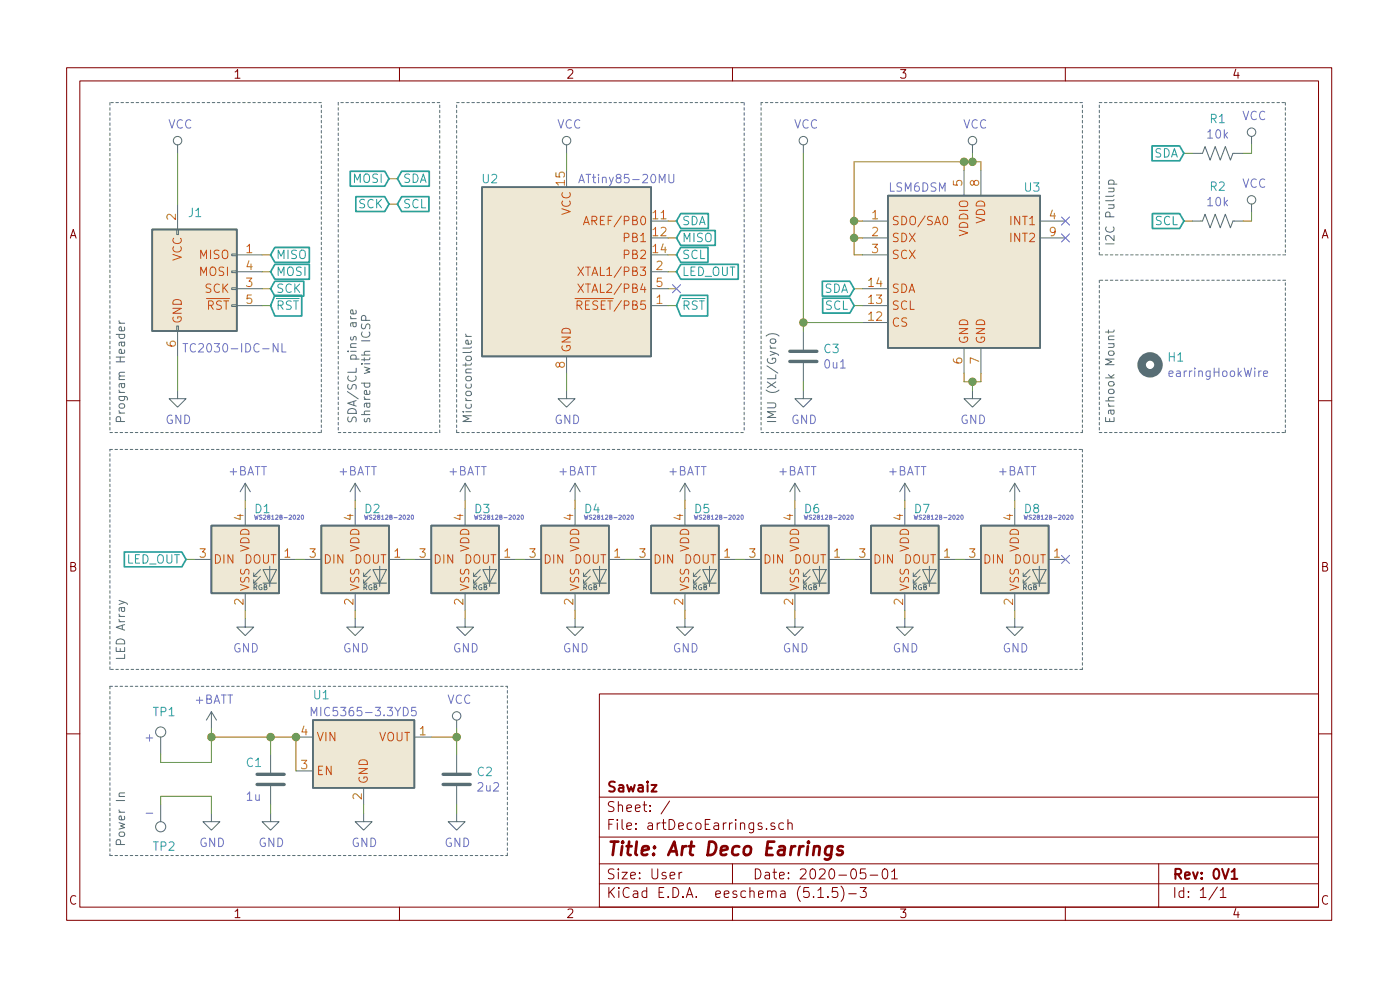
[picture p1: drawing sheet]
<svg xmlns="http://www.w3.org/2000/svg" width="210mm" height="148mm" viewBox="0 0 210 148" stroke-linecap="round" stroke-linejoin="round" font-family="sans-serif">
<g fill="none" stroke="#840000" stroke-width=".15">
<path d="M10 10.2h190v128h-190zM12 12.1h186v124.1h-186zM60 10.2v1.9M110 10.2v1.9M160 10.2v1.9M10 60.2h2M198 60.2h2M10 110.2h2M90 104.2h108v32h-108zM90 119.7h108M198 110.2h2M60 136.2v2"/>
<path d="M90 132.7h108M90 129.7h108M90 125.7h108M100.6 120.3l-1.3 1.9M102 130.9v1M102.4 130.9l-.3 .1-.1 .2M110 129.7v3M110 136.2v2M115.1 124.4h.1l-.1 .1v-.1v.1M116.3 123.6l-.3-.1-.2 .1v.2a.48 .48 0 0 0 .5 .3l.1 .1-.1 .2-.1 .1-.4-.1M117.7 123.6a.5 .5 0 0 0-.7 .1v.5a.47 .47 0 0 0 .6 .3l.1-.1M118.3 123.7a.38 .38 0 0 1 .7 0v.8"/>
<path d="M118.3 123v1.5M122.8 133.7l.5-.5v1.5M122.8 134.7h.9M124.3 134.6l.1 .1h-.1v-.1v.1M125.8 133.2h-.8v.7l.2-.1 .5 .1 .1 .2v.5l-.2 .1h-.4l-.2-.1M126.3 133a1.71 1.71 0 0 1 0 2.3M127.5 134.2h1.1M129.2 133.2h.9l-.5 .6 .4 .1a.61 .61 0 0 1 0 .7l-.2 .1h-.4l-.2-.1M130 130.4h-.7l-.1 .7a.65 .65 0 0 1 .7 0 .61 .61 0 0 1 .1 .7l-.1 .1a.61 .61 0 0 1-.7-.1M130.7 131.4h1.1M132.6 130.6a.37 .37 0 0 1 .4-.2 .37 .37 0 0 1 .3 .3v.3a.72 .72 0 0 1-.3 .9l-.4-.1-.1-.4zM133.9 130.9l.4-.5v1.5"/>
<path d="M133.9 131.9h.9M160 136.2v2M174 129.7v6.5M182.8 133.2l-1.2 1.9M183.3 133.7l.4-.5v1.5M183.3 134.7h.8"/>
</g>
<path d="M185 130.9l.4-.5v1.5M185 131.9h.8" fill="none" stroke="#840000" stroke-width=".3"/>
<path d="M125 127l-.2 1.7a.6 .6 0 0 1-.9 .2M125 127.1a.68 .68 0 0 0-1 .3l-.1 .6 .1 .2 .2 .2 .6-.1M126.6 127.1a.52 .52 0 0 0-.8 .3l.2 .3 .5 .1 .1 .3-.4 .3-.5-.1" fill="none" stroke="#840000" stroke-width=".41"/>
<path d="M118.6 54.3h4.1M118.6 52.7h4.1M38.6 117.8h4.1M38.6 116.2h4.1M66.5 117.8h4.1M66.5 116.2h4.1" fill="none" stroke="#586e75" stroke-width=".51"/>
<g fill="none" stroke="#586e75" stroke-width=".15">
<path d="M26.5 34.5h.3v.7h-.3zM26.7 21.8v1.2M26.7 30.6v3.9M34.8 38.1h.8v.3h-.8zM35.6 38.3h3.8M85.1 21.8v1.2M120.6 21.8v1.2M129.5 38.3h3.8M129.5 33.2h3.8M129.5 35.7h3.8M144.8 25.6v3.8M146 21.8v1.2"/>
<path d="M147.3 25.6v3.8M156.2 33.2h3.8M156.2 35.7h3.8M166.5 28.3h.8M166.5 27.6h1.2M166.5 27.6v-.3l.2-.3h.4l.2 .2v.4M167.2 28.3h.1a.31 .31 0 0 1-.2 .5h-.6M179.1 23h1.5l.4-1 .7 2 .8-2 .8 2 .7-2 .8 2 .4-1h1.5M179.1 33.2h1.5l.4-1 .7 2 .8-2 .8 2 .7-2 .8 2 .4-1h1.5M188 20.5v1.3M188 30.6v1.3M17.9 48.1v.3l.2 .1"/>
<path d="M17.9 48.5h.8M18.7 49.1v.4l-.2 .2-.6-.1v-.5h.3l.1 .6M26.5 48.9h.3v.8h-.3zM26.7 58.6v1.3h1.2l-1.2 1.2-1.3-1.2h1.3M26.7 49.7v3.8M34.8 45.8h.8v.2h-.8zM34.8 43.2h.8v.3h-.8zM34.8 40.7h.8v.2h-.8zM35.6 43.3h3.8M35.6 40.8h3.8M35.6 45.9h3.8M52.7 47.5v.2l.2 .1"/>
<path d="M52.7 47.8h.8M53 48.4v.5a.25 .25 0 0 0 .3 .2 .25 .25 0 0 0 .2-.2l-.1-.5M53.4 46.6l.1 .3-.2 .2h-.6v-.5l.3-.1 .1 .6M53.5 48.4l-.8 .1v.5M54.4 48.6a.52 .52 0 0 0 0 .7h.4l.2-.5 .3-.2 .2 .3v.5M54.9 48.1v-.6l-.2-.1h-.3l-.1 .2v.5h1.2M70 50.1v.3l.2 .1M70 50.5h.8M70.7 51.1l.1 .4-.2 .1h-.6v-.5h.3l.1 .5M85.1 58.6v1.3h1.3l-1.3 1.2-1.3-1.2h1.3M85.1 53.5v2.5M97.8 43.3h2.5"/>
<path d="M97.8 40.8h2.5M97.8 45.9h2.5M115.1 50.5a1.47 1.47 0 0 1 1.9 0M115.7 51l.2-.1h.5l.1 .2v.3l-.2 .1h-.4l-.2-.2zM120.6 58.6v1.3h1.3l-1.3 1.2-1.2-1.2h1.2M120.6 49.7v2.8M120.6 54.5v2.8M129.5 43.3h3.8M129.5 45.9h3.8M129.5 48.4h3.8M144.8 52.2v3.8M146 58.6v1.3h1.3l-1.3 1.2-1.2-1.2h1.2"/>
<path d="M147.3 52.2v3.8M166.5 51h.8M166.5 49.5v.5M167.3 50.5h-.7a.31 .31 0 0 0-.1 .4l.1 .1M167.3 49.5v.3h-.2h-1.1M36.8 72.6v2.5M36.8 76.4v2.5M36.8 72.6l-.7 1.2M36.8 72.6l.8 1.2M53.3 72.6v2.5M53.3 76.4v2.5M53.3 72.6l-.7 1.2"/>
<path d="M53.3 72.6l.8 1.2M69.8 72.6v2.5M69.8 76.4v2.5M69.8 72.6l-.7 1.2M69.8 72.6l.8 1.2M86.4 72.6l-.8 1.2M86.4 72.6v2.5M86.4 76.4v2.5M86.4 72.6l.7 1.2M102.9 72.6v2.5M102.9 76.4v2.5M102.9 72.6l-.8 1.2"/>
<path d="M102.9 72.6l.7 1.2M119.4 72.6v2.5M119.4 76.4v2.5M119.4 72.6l-.8 1.2M119.4 72.6l.7 1.2M135.9 72.6l-.8 1.2M135.9 72.6v2.5M135.9 76.4v2.5M135.9 72.6l.8 1.2M152.4 72.6l-.8 1.2M152.4 72.6v2.5M152.4 76.4v2.5"/>
<path d="M152.4 72.6l.8 1.2M17.9 90.1l1.1 .4 .2 .2M18.7 90.4l-.8 .3M29.2 84h2.5M36.8 92.9v1.2h1.3l-1.3 1.3-1.2-1.3h1.2M36.8 89.1v2.5M38.1 86.5h.5M39.1 86.5l-1 1v-.5M39.1 85.5l-1 1v-.5M39.5 85.5h2l-1 2zM39.5 87.5h2M40.5 85v3"/>
<path d="M41.9 84h2.5M45.7 84h2.6M53.3 92.9v1.2h1.3l-1.3 1.3-1.2-1.3h1.2M53.3 89.1v2.5M54.6 86.5h.5M55.6 86.5l-1 1v-.5M55.6 85.5l-1 1v-.5M56 85.5h2l-1 2zM56 87.5h2M57 85v3M58.4 84h2.6M62.2 84h2.6"/>
<path d="M69.8 92.9v1.2h1.3l-1.3 1.3-1.2-1.3h1.2M69.8 89.1v2.5M71.1 86.5h.5M72.1 86.5l-1 1v-.5M72.1 85.5l-1 1v-.5M72.5 85.5h2l-1 2zM72.5 87.5h2M73.5 85v3M74.9 84h2.6M78.7 84h2.6M86.4 92.9v1.2h1.2l-1.2 1.3-1.3-1.3h1.3M86.4 89.1v2.5"/>
<path d="M87.6 86.5h.5M88.6 86.5l-1 1v-.5M88.6 85.5l-1 1v-.5M89 85.5h2.1l-1.1 2zM89 87.5h2.1M90 85v3M91.4 84h2.6M95.2 84h2.6M102.9 92.9v1.2h1.2l-1.2 1.3-1.3-1.3h1.3M102.9 89.1v2.5M104.1 86.5h.5M105.2 86.5l-1.1 1v-.5"/>
<path d="M105.2 85.5l-1.1 1v-.5M105.5 85.5h2.1l-1 2zM105.5 87.5h2.1M106.6 85v3M107.9 84h2.6M111.8 84h2.5M119.4 92.9v1.2h1.2l-1.2 1.3-1.3-1.3h1.3M119.4 89.1v2.5M120.6 86.5h.6M121.7 86.5l-1.1 1v-.5M121.7 85.5l-1.1 1v-.5M122 85.5h2.1l-1 2z"/>
<path d="M122 87.5h2.1M123.1 85v3M124.5 84h2.5M128.3 84h2.5M135.9 92.9v1.2h1.3l-1.3 1.3-1.3-1.3h1.3M135.9 89.1v2.5M137.2 86.5h.5M138.2 86.5l-1 1v-.5M138.2 85.5l-1 1v-.5M138.6 85.5h2l-1 2zM138.6 87.5h2M139.6 85v3"/>
<path d="M141 84h2.5M144.8 84h2.5M152.4 92.9v1.2h1.3l-1.3 1.3-1.3-1.3h1.3M152.4 89.1v2.5M153.7 86.5h.5M154.7 86.5l-1 1v-.5M154.7 85.5l-1 1v-.5M155.1 85.5h2l-1 2zM155.1 87.5h2M156.1 85v3M157.5 84h2.5M17.9 119.6h.8"/>
<path d="M18.7 119h-.6a.31 .31 0 0 0-.2 .5l.1 .1M24.1 110.7v2.5M31.7 106.8l-.7 1.3M31.7 106.8v2.6M31.7 106.8l.8 1.3M40.6 113.2v2.8M40.6 118v2.8M44.4 110.7h2.6M44.4 115.7h2.6M54.6 118.3v2.5M62.2 110.7h2.6M68.6 108.1v1.3"/>
<path d="M68.6 113.2v2.8M68.6 118v2.8M24.1 120.8v2.6M31.7 122.1v1.3h1.3l-1.3 1.2-1.2-1.2h1.2M40.6 122.1v1.3h1.3l-1.3 1.2-1.2-1.2h1.2M54.6 122.1v1.3h1.3l-1.3 1.2-1.3-1.2h1.3M68.6 122.1v1.3h1.2l-1.2 1.2-1.3-1.2h1.3"/>
<circle cx="188" cy="19.8" r=".63"/>
<circle cx="26.7" cy="21.1" r=".63"/>
<circle cx="85.1" cy="21.1" r=".63"/>
<circle cx="120.6" cy="21.1" r=".63"/>
<circle cx="146" cy="21.1" r=".63"/>
<circle cx="188" cy="30" r=".63"/>
<circle cx="24.1" cy="109.9" r=".76"/>
<circle cx="68.6" cy="107.5" r=".63"/>
<circle cx="24.1" cy="124.1" r=".76"/>
</g>
<g fill="#eee8d5" stroke="#eee8d5" stroke-width=".15">
<path d="M97.8 78.9h10.1v10.2h-10.1z"/>
<path d="M31.7 78.9h10.2v10.2h-10.2z"/>
<path d="M22.9 34.5h12.7v15.2h-12.7z"/>
<path d="M72.4 28.1h25.4v25.4h-25.4z"/>
<path d="M133.3 29.4h22.9v22.8h-22.9z"/>
<path d="M47 108.1h15.2v10.2h-15.2z"/>
<path d="M48.3 78.9h10.1v10.2h-10.1z"/>
<path d="M64.8 78.9h10.1v10.2h-10.1z"/>
<path d="M81.3 78.9h10.1v10.2h-10.1z"/>
<path d="M147.3 78.9h10.2v10.2h-10.2z"/>
<path d="M114.3 78.9h10.2v10.2h-10.2z"/>
<path d="M130.8 78.9h10.2v10.2h-10.2z"/>
</g>
<path d="M22.9 34.5h12.7v15.2h-12.7zM72.4 28.1h25.4v25.4h-25.4zM133.3 29.4h22.9v22.8h-22.9zM31.7 78.9h10.2v10.2h-10.2zM48.3 78.9h10.1v10.2h-10.1zM64.8 78.9h10.1v10.2h-10.1zM81.3 78.9h10.1v10.2h-10.1zM97.8 78.9h10.1v10.2h-10.1zM114.3 78.9h10.2v10.2h-10.2zM130.8 78.9h10.2v10.2h-10.2zM147.3 78.9h10.2v10.2h-10.2zM47 108.1h15.2v10.2h-15.2z" fill="none" stroke="#586e75" stroke-width=".25"/>
<g fill="none" stroke="#6c71c4" stroke-width=".15">
<path d="M86.9 27.4l.5-1.2 .4 1.2M87 27.1h.7M100.5 26.2v1l.2 .2h.4l.1-.2v-1M159.4 35.1l1.2 1.2M159.4 32.6l1.2 1.2M160.6 35.1l-1.2 1.2M160.6 32.6l-1.2 1.2M27.5 51.6h.7M27.8 51.6v1.2M42.3 51.6v1.2h.7M101 42.7l1.2 1.3M102.2 42.7l-1.2 1.3"/>
<path d="M189.8 56.1l.6-.1-.1-.3h-.3l-.2 .2v.6h.5M38.2 77.3l.2 .7 .1-.5 .1 .5 .2-.7M45.3 77.4l.1-.1a.31 .31 0 0 1 .2 .4 .31 .31 0 0 1-.3 .2l-.1-.2zM54.7 77.3l.2 .7 .1-.5 .1 .5 .2-.7M61.8 77.4l.1-.1a.31 .31 0 0 1 .2 .4 .31 .31 0 0 1-.3 .2zM71.2 77.3l.2 .7 .1-.5 .1 .5 .2-.7M78.3 77.4l.1-.1a.31 .31 0 0 1 .2 .4 .31 .31 0 0 1-.3 .2zM87.8 77.3l.1 .7 .1-.5 .1 .5 .2-.7M94.8 77.4l.1-.1a.31 .31 0 0 1 .2 .4 .31 .31 0 0 1-.3 .2zM104.3 77.3l.1 .7 .1-.5 .1 .5 .2-.7M111.3 77.4l.1-.1a.31 .31 0 0 1 .2 .4 .31 .31 0 0 1-.2 .2zM120.8 77.3l.1 .7 .1-.5 .2 .5 .1-.7"/>
<path d="M127.8 77.4l.1-.1a.31 .31 0 0 1 .3 .4 .31 .31 0 0 1-.3 .2zM137.3 77.3l.1 .7 .1-.5 .2 .5 .1-.7M144.3 77.4l.1-.1a.31 .31 0 0 1 .3 .4 .31 .31 0 0 1-.3 .2zM153.8 77.3l.1 .7 .2-.5 .1 .5 .1-.7M160.9 77.4l.1-.1a.31 .31 0 0 1 .2 .4 .31 .31 0 0 1-.3 .2l-.1-.2zM159.4 83.4l1.2 1.2M160.6 83.4l-1.2 1.2M46.7 107.5v-1.3l.5 .9 .4-.9v1.3M62.5 106.2h-.7v.6l.2-.1h.4l.1 .2v.4l-.2 .2h-.3l-.2-.2"/>
</g>
<circle cx="172.7" cy="54.8" r="1.27" fill="none" stroke="#586e75" stroke-width="1.3"/>
<path d="M87.6 33.7l.5-1.2 .4 1.2M87.8 33.4h.6M141.7 32.6l.2-.1a.7 .7 0 0 1 .2 1.2h-.2l-.2-.2-.1-.5zM86.4 44.8h1.2M86.7 45.8h.6l.1-.2-.1-.3-.2-.1h-.4v1.2M86.8 40.1l.8 1.3M86.8 42.6l.8 1.3M87 45.8l.4 .6M87.6 40.1l-.8 1.3M87.6 42.6l-.8 1.3" fill="none" stroke="#cb4b16" stroke-width=".15"/>
<g fill="none" stroke="#586e75" stroke-width=".15" stroke-dasharray=".4 .4">
<path d="M16.5 15.4v49.5M48.3 15.4h-31.8M50.8 15.4v49.5M66 15.4h-15.2M68.6 15.4h43.2M111.8 15.4v49.5M114.3 15.4v49.5M162.6 15.4h-48.3M165.1 15.4h27.9M193 15.4v22.9M165.1 38.3v-22.9M193 38.3h-27.9"/>
<path d="M165.1 42.1v22.8M193 42.1h-27.9M16.5 64.9h31.8M16.5 67.5h146.1M48.3 64.9v-49.5M50.8 64.9h15.2M66 64.9v-49.5M68.6 64.9v-49.5M68.6 64.9h43.2M114.3 64.9h48.3M162.6 64.9v-49.5M162.6 67.5v33"/>
<path d="M165.1 64.9h27.9M193 64.9v-22.8M16.5 100.5v-33M16.5 103v25.4M16.5 103h59.7M162.6 100.5h-146.1M16.5 128.4h59.7M76.2 128.4v-25.4"/>
</g>
<g fill="none" stroke="#859900" stroke-width=".15">
<path d="M26.7 23v7.6M39.4 38.3h1.2M58.4 26.8h1.3M58.4 30.6h1.3M85.1 23v2.6M100.3 33.2h1.3M100.3 38.3h1.3M100.3 35.7h1.3M120.6 23v26.7M128.3 33.2h1.2M128.3 35.7h1.2M144.8 24.3v1.3"/>
<path d="M146 23v1.3M147.3 25.6v-1.3h-19v14h1.2M177.8 33.2h1.3M177.8 23h1.3M188 31.9v1.3h-1.3M188 21.8v1.2h-1.3M26.7 53.5v5.1M39.4 43.3h1.2M39.4 45.9h1.2M39.4 40.8h1.2M85.1 56v2.6M100.3 43.3h1.3"/>
<path d="M100.3 45.9h1.3M100.3 40.8h1.3M120.6 57.3v1.3M120.6 48.4h8.9M128.3 43.3h1.2M128.3 45.9h1.2M144.8 56v1.3h2.5v-1.3M146 57.3v1.3M36.8 75.1v1.3M53.3 75.1v1.3M69.8 75.1v1.3M86.4 75.1v1.3"/>
<path d="M102.9 75.1v1.3M119.4 75.1v1.3M135.9 75.1v1.3M152.4 75.1v1.3M27.9 84h1.3M36.8 91.6v1.3M44.4 84h1.3M53.3 91.6v1.3M61 84h1.2M69.8 91.6v1.3M77.5 84h1.2M86.4 91.6v1.3"/>
<path d="M94 84h1.2M102.9 91.6v1.3M110.5 84h1.3M119.4 91.6v1.3M127 84h1.3M135.9 91.6v1.3M143.5 84h1.3M152.4 91.6v1.3M31.7 110.7h12.7v5M31.7 109.4v5.1h-7.6v-1.3M40.6 110.7v2.5M64.8 110.7h3.8"/>
<path d="M68.6 109.4v3.8M24.1 120.8v-1.3h7.6v2.6M40.6 120.8v1.3M54.6 120.8v1.3M68.6 120.8v1.3"/>
</g>
<g fill="none" stroke="#2aa198" stroke-width=".25">
<path d="M41.3 37.1h5.2v2.3h-5.2l-.7-1.1zM41.3 39.7h5.2v2.2h-5.2l-.7-1.1zM52.6 25.7h5.2l.6 1.1-.6 1.1h-5.2zM53.4 29.5h4.4l.6 1.1-.6 1.2h-4.4zM60.3 25.7h4.2v2.2h-4.2l-.6-1.1zM60.3 29.5h4.1v2.3h-4.1l-.6-1.2zM102.2 39.7h8.7v2.2h-8.7l-.6-1.1zM102.2 34.6h5.2v2.2h-5.2l-.6-1.1zM102.2 32.1h4.2v2.2h-4.2l-.6-1.1zM102.2 37.1h4.1v2.3h-4.1l-.6-1.1zM173 21.9h4.2l.6 1.1-.6 1.1h-4.2zM173.1 32.1h4.1l.6 1.1-.6 1.1h-4.1z"/>
<path d="M41.3 44.3h4v3.1h-4l-.7-1.5zM41.3 42.2h4.3v2.3h-4.3l-.7-1.2zM102.2 44.3h4.1v3.1h-4.1l-.6-1.5zM123.5 42.2h4.1l.7 1.1-.7 1.2h-4.1zM123.5 44.8h4.1l.7 1.1-.7 1.1h-4.1zM18.7 82.9h8.6l.6 1.1-.6 1.1h-8.6z"/>
</g>
<g fill="#859900" stroke="#859900" stroke-width=".25">
<circle cx="146.1" cy="57.3" r=".51"/>
<circle cx="146.1" cy="24.3" r=".51"/>
<circle cx="31.8" cy="110.7" r=".51"/>
<circle cx="44.5" cy="110.7" r=".51"/>
<circle cx="68.6" cy="110.7" r=".51"/>
<circle cx="40.6" cy="110.7" r=".51"/>
<circle cx="144.8" cy="24.3" r=".51"/>
<circle cx="128.3" cy="33.2" r=".51"/>
<circle cx="120.7" cy="48.4" r=".51"/>
<circle cx="128.3" cy="35.7" r=".51"/>
</g>
<text font-size="2.8" fill="#840000" x="91" y="128.5">Title: Art Deco Earrings</text>
<g font-size="2.1" fill="#840000">
<text x="91" y="118.9">Sawaiz</text>
<text x="91" y="124.6">File: artDecoEarrings.sch</text>
<text x="91" y="121.9">Sheet: /</text>
<text x="91" y="134.8">KiCad E.D.A. eeschema (5.1.5)-3</text>
<text x="91" y="132">Size: User</text>
<text x="113" y="132">Date: 2020-05-01</text>
<text x="176" y="132">Rev: 0V1</text>
<text x="176" y="134.8">Id: 1/1</text>
</g>
<g font-size="1.8" fill="#840000">
<text x="35" y="11.8">1</text>
<text x="85" y="11.8">2</text>
<text x="135" y="11.8">3</text>
<text x="185" y="11.8">4</text>
<text x="10.4" y="35.8">A</text>
<text x="198.4" y="35.8">A</text>
<text x="10.4" y="85.8">B</text>
<text x="198.4" y="85.8">B</text>
<text x="10.4" y="135.8">C</text>
<text x="35" y="137.8">1</text>
<text x="85" y="137.8">2</text>
<text x="135" y="137.8">3</text>
<text x="185" y="137.8">4</text>
<text x="198.4" y="135.8">C</text>
</g>
<g font-size="1.8" fill="#6c71c4">
<text x="25.2" y="19.3">VCC</text>
<text x="83.7" y="19.3">VCC</text>
<text x="119.2" y="19.3">VCC</text>
<text x="144.6" y="19.3">VCC</text>
<text x="181.4" y="20.8">10k</text>
<text x="186.5" y="18">VCC</text>
<text x="87.8" y="27.5">ATtiny85-20MU</text>
<text x="133.5" y="28.8">LSM6DSM</text>
<text x="186.5" y="28.2">VCC</text>
<text x="181.4" y="31">10k</text>
<text x="28.8" y="52.9">TC2030-IDC-NL</text>
<text x="123.9" y="55.3">0u1</text>
<text x="175.9" y="56.6">earringHookWire</text>
<text x="24.8" y="63.7">GND</text>
<text x="83.3" y="63.7">GND</text>
<text x="118.8" y="63.7">GND</text>
<text x="144.2" y="63.7">GND</text>
<text x="34.3" y="71.4">+BATT</text>
<text x="50.9" y="71.4">+BATT</text>
<text x="67.4" y="71.4">+BATT</text>
<text x="83.9" y="71.4">+BATT</text>
<text x="100.4" y="71.4">+BATT</text>
<text x="116.9" y="71.4">+BATT</text>
<text x="133.4" y="71.4">+BATT</text>
<text x="149.9" y="71.4">+BATT</text>
<text x="35" y="98">GND</text>
<text x="51.5" y="98">GND</text>
<text x="68" y="98">GND</text>
<text x="84.5" y="98">GND</text>
<text x="101" y="98">GND</text>
<text x="117.6" y="98">GND</text>
<text x="134.1" y="98">GND</text>
<text x="150.6" y="98">GND</text>
<text x="29.3" y="105.7">+BATT</text>
<text x="47.8" y="107.5">MIC5365-3.3YD5</text>
<text x="67.2" y="105.7">VCC</text>
<text x="21.9" y="111.3">+</text>
<text x="71.8" y="118.8">2u2</text>
<text x="22.2" y="122.6">-</text>
<text x="37.1" y="120.2">1u</text>
<text x="29.9" y="127.2">GND</text>
<text x="38.8" y="127.2">GND</text>
<text x="52.8" y="127.2">GND</text>
<text x="66.8" y="127.2">GND</text>
</g>
<g font-size="1.8" fill="#2aa198">
<text x="173.3" y="23.7">SDA</text>
<text x="53.1" y="27.5">MOSI</text>
<text x="60.5" y="27.5">SDA</text>
<text x="53.9" y="31.3">SCK</text>
<text x="60.5" y="31.3">SCL</text>
<text x="102.4" y="33.8">SDA</text>
<text x="173.5" y="33.8">SCL</text>
<text x="41.4" y="38.9">MISO</text>
<text x="41.4" y="41.4">MOSI</text>
<text x="102.4" y="41.4">LED_OUT</text>
<text x="102.4" y="36.4">MISO</text>
<text x="102.4" y="38.9">SCL</text>
<text x="41.4" y="46.5">RST</text>
<text x="41.4" y="44">SCK</text>
<text x="102.4" y="46.5">RST</text>
<text x="123.7" y="44">SDA</text>
<text x="124" y="46.5">SCL</text>
<text x="18.9" y="84.6">LED_OUT</text>
</g>
<g font-size="1.8" fill="#268bd2">
<text x="181.8" y="18.5">R1</text>
<text x="72.5" y="27.5">U2</text>
<text x="153.9" y="28.8">U3</text>
<text x="181.8" y="28.7">R2</text>
<text x="28.3" y="32.6">J1</text>
<text x="123.8" y="53">C3</text>
<text x="175.5" y="54.3">H1</text>
<text x="38.3" y="77">D1</text>
<text x="54.8" y="77">D2</text>
<text x="71.3" y="77">D3</text>
<text x="87.8" y="77">D4</text>
<text x="104.3" y="77">D5</text>
<text x="120.9" y="77">D6</text>
<text x="137.4" y="77">D7</text>
<text x="153.9" y="77">D8</text>
<text x="23" y="107.5">TP1</text>
<text x="47.1" y="105">U1</text>
<text x="37" y="115.1">C1</text>
<text x="71.7" y="116.5">C2</text>
<text x="23" y="127.7">TP2</text>
</g>
<g font-size="1.8" fill="#b58900">
<text x="84.8" y="27.8" transform="rotate(-90 84.8 27.8)">15</text>
<text x="144.5" y="27.9" transform="rotate(-90 144.5 27.9)">5</text>
<text x="147.1" y="27.9" transform="rotate(-90 147.1 27.9)">8</text>
<text x="26.4" y="33" transform="rotate(-90 26.4 33)">2</text>
<text x="98.1" y="32.9">11</text>
<text x="98.1" y="35.5">12</text>
<text x="131" y="32.9">1</text>
<text x="131" y="35.5">2</text>
<text x="157.6" y="32.9">4</text>
<text x="157.6" y="35.5">9</text>
<text x="37" y="38">1</text>
<text x="37" y="40.5">4</text>
<text x="98.1" y="38">14</text>
<text x="98.6" y="40.5">2</text>
<text x="131" y="38">3</text>
<text x="37" y="43.1">3</text>
<text x="37" y="45.6">5</text>
<text x="98.6" y="45.6">1</text>
<text x="98.6" y="43.1">5</text>
<text x="130.5" y="45.6">13</text>
<text x="130.5" y="43.1">14</text>
<text x="26.4" y="52.1" transform="rotate(-90 26.4 52.1)">6</text>
<text x="130.5" y="48.2">12</text>
<text x="84.8" y="55.3" transform="rotate(-90 84.8 55.3)">8</text>
<text x="144.5" y="54.6" transform="rotate(-90 144.5 54.6)">6</text>
<text x="147.1" y="54.6" transform="rotate(-90 147.1 54.6)">7</text>
<text x="30" y="83.7">3</text>
<text x="36.6" y="78.1" transform="rotate(-90 36.6 78.1)">4</text>
<text x="42.7" y="83.7">1</text>
<text x="46.5" y="83.7">3</text>
<text x="53.1" y="78.1" transform="rotate(-90 53.1 78.1)">4</text>
<text x="59.2" y="83.7">1</text>
<text x="63" y="83.7">3</text>
<text x="69.6" y="78.1" transform="rotate(-90 69.6 78.1)">4</text>
<text x="75.7" y="83.7">1</text>
<text x="79.5" y="83.7">3</text>
<text x="86.1" y="78.1" transform="rotate(-90 86.1 78.1)">4</text>
<text x="92.2" y="83.7">1</text>
<text x="96" y="83.7">3</text>
<text x="102.6" y="78.1" transform="rotate(-90 102.6 78.1)">4</text>
<text x="108.7" y="83.7">1</text>
<text x="112.5" y="83.7">3</text>
<text x="119.1" y="78.1" transform="rotate(-90 119.1 78.1)">4</text>
<text x="125.2" y="83.7">1</text>
<text x="129.1" y="83.7">3</text>
<text x="135.6" y="78.1" transform="rotate(-90 135.6 78.1)">4</text>
<text x="141.8" y="83.7">1</text>
<text x="145.6" y="83.7">3</text>
<text x="152.1" y="78.1" transform="rotate(-90 152.1 78.1)">4</text>
<text x="158.3" y="83.7">1</text>
<text x="36.6" y="90.8" transform="rotate(-90 36.6 90.8)">2</text>
<text x="53.1" y="90.8" transform="rotate(-90 53.1 90.8)">2</text>
<text x="69.6" y="90.8" transform="rotate(-90 69.6 90.8)">2</text>
<text x="86.1" y="90.8" transform="rotate(-90 86.1 90.8)">2</text>
<text x="102.6" y="90.8" transform="rotate(-90 102.6 90.8)">2</text>
<text x="119.1" y="90.8" transform="rotate(-90 119.1 90.8)">2</text>
<text x="135.6" y="90.8" transform="rotate(-90 135.6 90.8)">2</text>
<text x="152.1" y="90.8" transform="rotate(-90 152.1 90.8)">2</text>
<text x="45.2" y="110.4">4</text>
<text x="63" y="110.4">1</text>
<text x="45.2" y="115.5">3</text>
<text x="54.4" y="120" transform="rotate(-90 54.4 120)">2</text>
</g>
<g font-size="1.8" fill="#cb4b16">
<text x="85.7" y="32.3" transform="rotate(-90 85.7 32.3)">VCC</text>
<text x="88.5" y="33.8">AREF/PB0</text>
<text x="133.9" y="33.8">SDO/SA0</text>
<text x="145.4" y="35.5" transform="rotate(-90 145.4 35.5)">VDDIO</text>
<text x="148" y="33.6" transform="rotate(-90 148 33.6)">VDD</text>
<text x="151.9" y="33.8">INT1</text>
<text x="27.3" y="39.2" transform="rotate(-90 27.3 39.2)">VCC</text>
<text x="30" y="38.9">MISO</text>
<text x="30" y="41.4">MOSI</text>
<text x="87.8" y="41.4">XTAL1/PB3</text>
<text x="93.9" y="36.4">PB1</text>
<text x="93.9" y="38.9">PB2</text>
<text x="133.9" y="36.4">SDX</text>
<text x="133.9" y="38.9">SCX</text>
<text x="151.9" y="36.4">INT2</text>
<text x="30.8" y="44">SCK</text>
<text x="31" y="46.5">RST</text>
<text x="87.5" y="46.5">RESET/PB5</text>
<text x="87.8" y="44">XTAL2/PB4</text>
<text x="133.9" y="46.5">SCL</text>
<text x="133.9" y="44">SDA</text>
<text x="27.3" y="48.7" transform="rotate(-90 27.3 48.7)">GND</text>
<text x="85.7" y="53" transform="rotate(-90 85.7 53)">GND</text>
<text x="133.9" y="49.1">CS</text>
<text x="145.4" y="51.7" transform="rotate(-90 145.4 51.7)">GND</text>
<text x="148" y="51.7" transform="rotate(-90 148 51.7)">GND</text>
<text x="37.5" y="82.9" transform="rotate(-90 37.5 82.9)">VDD</text>
<text x="54" y="82.9" transform="rotate(-90 54 82.9)">VDD</text>
<text x="70.5" y="82.9" transform="rotate(-90 70.5 82.9)">VDD</text>
<text x="87" y="82.9" transform="rotate(-90 87 82.9)">VDD</text>
<text x="103.5" y="82.9" transform="rotate(-90 103.5 82.9)">VDD</text>
<text x="120" y="82.9" transform="rotate(-90 120 82.9)">VDD</text>
<text x="136.5" y="82.9" transform="rotate(-90 136.5 82.9)">VDD</text>
<text x="153" y="82.9" transform="rotate(-90 153 82.9)">VDD</text>
<text x="32" y="84.6">DIN</text>
<text x="36.7" y="84.6">DOUT</text>
<text x="37.5" y="88.8" transform="rotate(-90 37.5 88.8)">VSS</text>
<text x="48.5" y="84.6">DIN</text>
<text x="53.2" y="84.6">DOUT</text>
<text x="54" y="88.8" transform="rotate(-90 54 88.8)">VSS</text>
<text x="65" y="84.6">DIN</text>
<text x="69.7" y="84.6">DOUT</text>
<text x="70.5" y="88.8" transform="rotate(-90 70.5 88.8)">VSS</text>
<text x="81.5" y="84.6">DIN</text>
<text x="86.2" y="84.6">DOUT</text>
<text x="87" y="88.8" transform="rotate(-90 87 88.8)">VSS</text>
<text x="98" y="84.6">DIN</text>
<text x="102.7" y="84.6">DOUT</text>
<text x="103.5" y="88.8" transform="rotate(-90 103.5 88.8)">VSS</text>
<text x="114.6" y="84.6">DIN</text>
<text x="119.2" y="84.6">DOUT</text>
<text x="120" y="88.8" transform="rotate(-90 120 88.8)">VSS</text>
<text x="131.1" y="84.6">DIN</text>
<text x="135.7" y="84.6">DOUT</text>
<text x="136.5" y="88.8" transform="rotate(-90 136.5 88.8)">VSS</text>
<text x="147.6" y="84.6">DIN</text>
<text x="152.2" y="84.6">DOUT</text>
<text x="153" y="88.8" transform="rotate(-90 153 88.8)">VSS</text>
<text x="47.5" y="111.3">VIN</text>
<text x="56.8" y="111.3">VOUT</text>
<text x="47.5" y="116.4">EN</text>
<text x="55.2" y="117.8" transform="rotate(-90 55.2 117.8)">GND</text>
</g>
<g font-size="1.8" fill="#586e75">
<text x="167.4" y="37" transform="rotate(-90 167.4 37)">I2C Pullup</text>
<text x="18.8" y="63.7" transform="rotate(-90 18.8 63.7)">Program Header</text>
<text x="53.6" y="63.7" transform="rotate(-90 53.6 63.7)">SDA/SCL pins are</text>
<text x="55.6" y="63.7" transform="rotate(-90 55.6 63.7)">shared with ICSP</text>
<text x="70.9" y="63.7" transform="rotate(-90 70.9 63.7)">Microcontoller</text>
<text x="116.6" y="63.7" transform="rotate(-90 116.6 63.7)">IMU (XL/Gyro)</text>
<text x="167.4" y="63.7" transform="rotate(-90 167.4 63.7)">Earhook Mount</text>
<text x="18.8" y="99.2" transform="rotate(-90 18.8 99.2)">LED Array</text>
<text x="18.8" y="127.2" transform="rotate(-90 18.8 127.2)">Power In</text>
</g>
<g font-size="1.1" fill="#586e75">
<text x="37.9" y="88.6">RGB</text>
<text x="54.5" y="88.6">RGB</text>
<text x="71" y="88.6">RGB</text>
<text x="87.5" y="88.6">RGB</text>
<text x="104" y="88.6">RGB</text>
<text x="120.5" y="88.6">RGB</text>
<text x="137" y="88.6">RGB</text>
<text x="153.5" y="88.6">RGB</text>
</g>
<g font-size=".9" fill="#6c71c4">
<text x="38.8" y="78">WS2812B-2020</text>
<text x="55.3" y="78">WS2812B-2020</text>
<text x="71.8" y="78">WS2812B-2020</text>
<text x="88.3" y="78">WS2812B-2020</text>
<text x="104.8" y="78">WS2812B-2020</text>
<text x="121.3" y="78">WS2812B-2020</text>
<text x="137.8" y="78">WS2812B-2020</text>
<text x="154.4" y="78">WS2812B-2020</text>
</g>
</svg>
